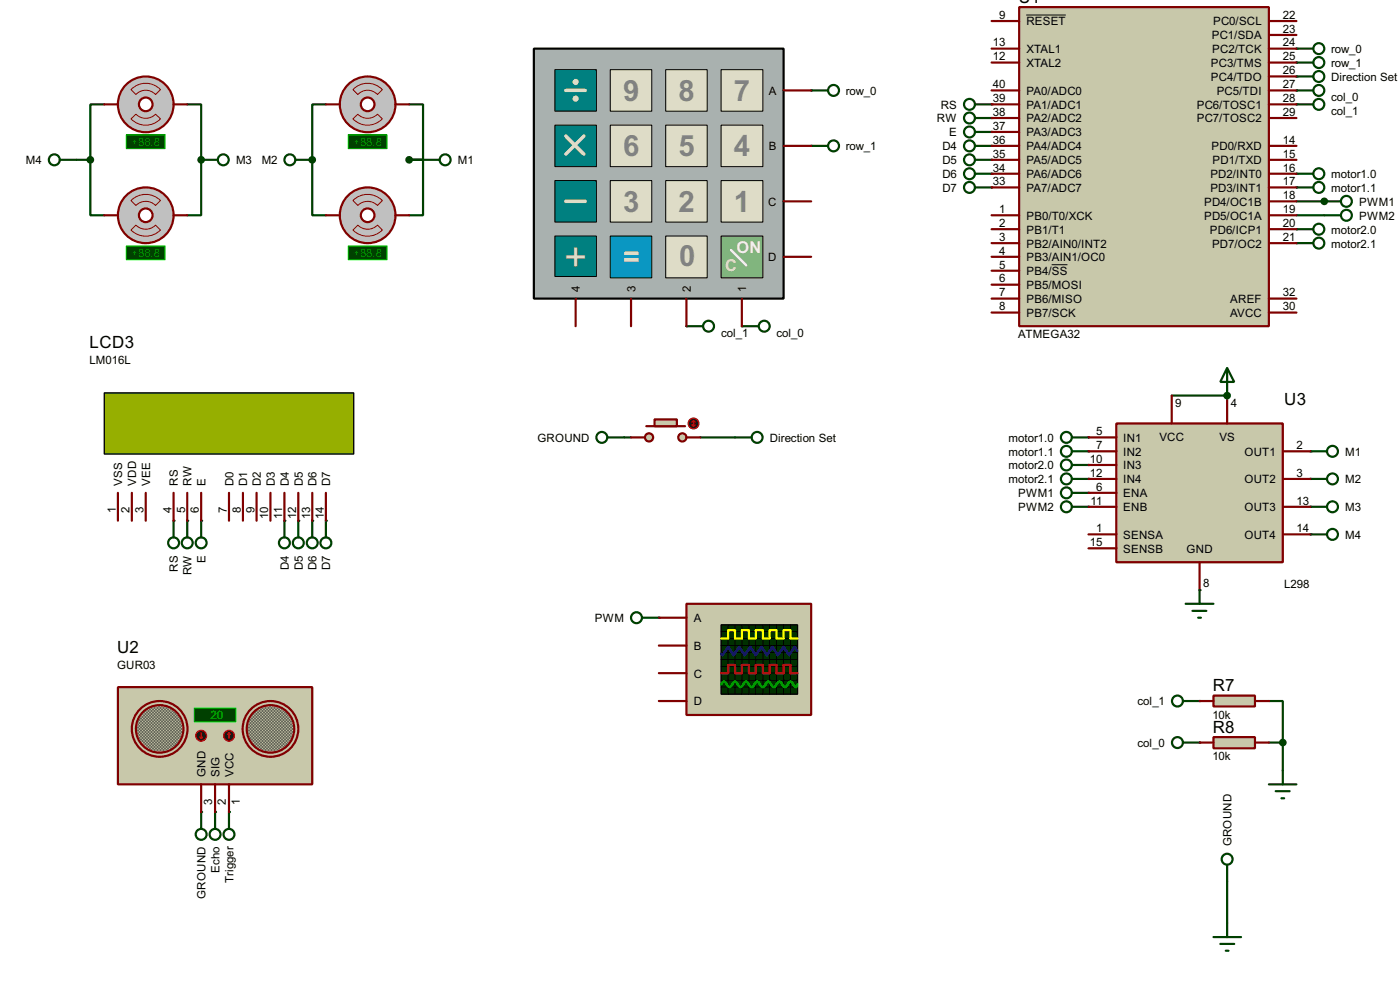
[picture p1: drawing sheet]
<svg xmlns="http://www.w3.org/2000/svg" width="256mm" height="180mm" viewBox="0 0 256 180" stroke-linecap="round" stroke-linejoin="round" font-family="sans-serif">
<path d="M59.7 19.1h-2.5v20.3h2.5M128.3 80.1h6.4" fill="none" stroke="#004000" stroke-width=".4"/>
<circle cx="57.2" cy="29.3" r=".2" fill="#004000"/>
<path d="M34.3 19.1h2.6v20.3h-2.6M75 19.1h2.5v10.2h-2.5M75 29.3h2.5v10.1h-2.5M75 29.3h2.5" fill="none" stroke="#004000" stroke-width=".4"/>
<circle cx="36.9" cy="29.3" r=".2" fill="#004000"/>
<path d="M19.1 19.1h-2.5v10.2M14 29.3h2.6M16.6 29.3v10.1h2.5M114.4 80.1h1.2M224.8 161.3v7.7" fill="none" stroke="#004000" stroke-width=".4"/>
<g fill="#004000">
<circle cx="120.7" cy="113.1" r=".2"/>
<circle cx="59.7" cy="95.3" r=".2"/>
<circle cx="57.2" cy="95.3" r=".2"/>
<circle cx="54.7" cy="95.3" r=".2"/>
<circle cx="52.1" cy="95.3" r=".2"/>
<circle cx="36.9" cy="95.3" r=".2"/>
<circle cx="34.3" cy="95.3" r=".2"/>
<circle cx="31.8" cy="95.3" r=".2"/>
<circle cx="148.6" cy="16.6" r=".2"/>
<circle cx="148.6" cy="26.7" r=".2"/>
<circle cx="135.9" cy="59.7" r=".2"/>
<circle cx="125.8" cy="59.7" r=".2"/>
</g>
<path d="M235 135.9v5.1" fill="none" stroke="#004000" stroke-width=".4"/>
<circle cx="219.8" cy="128.3" r=".2" fill="#004000"/>
<path d="M232.5 128.3h2.5v7.6" fill="none" stroke="#004000" stroke-width=".4"/>
<circle cx="219.8" cy="135.9" r=".2" fill="#004000"/>
<path d="M232.5 135.9h2.5" fill="none" stroke="#004000" stroke-width=".4"/>
<g fill="#004000">
<circle cx="242.6" cy="36.9" r=".2"/>
<circle cx="237.5" cy="31.8" r=".2"/>
<circle cx="237.5" cy="34.3" r=".2"/>
</g>
<path d="M237.5 36.9h5.1M237.5 39.4h5.1" fill="none" stroke="#004000" stroke-width=".4"/>
<g fill="#004000">
<circle cx="237.5" cy="42" r=".2"/>
<circle cx="237.5" cy="44.5" r=".2"/>
<circle cx="237.5" cy="8.9" r=".2"/>
<circle cx="237.5" cy="11.5" r=".2"/>
<circle cx="237.5" cy="14" r=".2"/>
<circle cx="237.5" cy="16.6" r=".2"/>
<circle cx="237.5" cy="19.1" r=".2"/>
<circle cx="181.7" cy="34.3" r=".2"/>
<circle cx="181.7" cy="31.8" r=".2"/>
<circle cx="181.7" cy="29.3" r=".2"/>
<circle cx="181.7" cy="26.7" r=".2"/>
<circle cx="181.7" cy="24.2" r=".2"/>
<circle cx="181.7" cy="21.6" r=".2"/>
<circle cx="181.7" cy="19.1" r=".2"/>
<circle cx="199.4" cy="80.1" r=".2"/>
<circle cx="199.4" cy="82.6" r=".2"/>
<circle cx="199.4" cy="90.2" r=".2"/>
<circle cx="240.1" cy="82.6" r=".2"/>
<circle cx="240.1" cy="87.7" r=".2"/>
<circle cx="199.4" cy="92.8" r=".2"/>
<circle cx="240.1" cy="92.8" r=".2"/>
<circle cx="240.1" cy="97.8" r=".2"/>
<circle cx="199.4" cy="85.1" r=".2"/>
<circle cx="199.4" cy="87.7" r=".2"/>
<circle cx="224.8" cy="72.4" r=".2"/>
</g>
<path d="M214.7 72.4h10.1" fill="none" stroke="#004000" stroke-width=".4"/>
<g fill="#004000">
<circle cx="219.8" cy="108" r=".2"/>
<circle cx="42" cy="148.6" r=".2"/>
<circle cx="36.9" cy="148.6" r=".2"/>
<circle cx="39.4" cy="148.6" r=".2"/>
</g>
<path d="M222.3 171.5h5.1M223.6 172.8h2.5M224.6 174h.5M224.8 169v2.5" fill="none" stroke="#004000" stroke-width=".4"/>
<g fill="#c8c8aa" stroke="#800000" stroke-width=".4">
<circle cx="125" cy="80.1" r=".75"/>
<circle cx="118.9" cy="80.1" r=".75"/>
</g>
<path d="M118.4 78h7.1" fill="none" stroke="#800000" stroke-width=".4"/>
<path d="M119.9 76.8h4.1v1.2h-4.1z" fill="#c8c8aa" stroke="#800000" stroke-width=".4"/>
<path d="M115.6 80.1h2.6M125.8 80.1h2.5" fill="none" stroke="#800000" stroke-width=".4"/>
<circle cx="127" cy="77.5" r="1" fill="#400000" stroke="#f00" stroke-width=".2"/>
<path d="M126.8 77.8l.3 .2M127.1 77v1M127.1 77l-.3 .3M127.1 77l.2 .3M127.3 77.8l-.2 .2" fill="none" stroke="#f00" stroke-width=".2"/>
<g fill="none" stroke="#004000" stroke-width=".4">
<path d="M134.7 80.1h3"/>
<circle cx="138.7" cy="80.1" r="1"/>
</g>
<path d="M63.8 24.7h7.1v2.5h-7.1z" fill="#004000" stroke="#0f0" stroke-width=".2"/>
<circle cx="67.3" cy="19.1" r="5.1" fill="#c0c0c0" stroke="#800000" stroke-width=".4"/>
<path d="M64.7 16.4a3.7 3.7 0 0 1 5.4 0l-.9 .9a2.45 2.45 0 0 0-3.6 0zM64.7 21.8l.9-.9a2.54 2.54 0 0 0 3.6 0l.9 .9a3.7 3.7 0 0 1-5.4 0z" fill="none" stroke="#800000" stroke-width=".18"/>
<circle cx="67.3" cy="19.1" r="1.25" fill="#feffff" stroke="#800000" stroke-width=".4"/>
<path d="M59.7 19.1h2.6M72.4 19.1h2.6" fill="none" stroke="#800000" stroke-width=".4"/>
<path d="M63.8 45h7.1v2.6h-7.1z" fill="#004000" stroke="#0f0" stroke-width=".2"/>
<circle cx="67.3" cy="39.4" r="5.1" fill="#c0c0c0" stroke="#800000" stroke-width=".4"/>
<path d="M64.7 36.7a3.8 3.8 0 0 1 5.4 0l-.9 .9a2.54 2.54 0 0 0-3.6 0zM64.7 42.1l.9-.9a2.54 2.54 0 0 0 3.6 0l.9 .9a3.8 3.8 0 0 1-5.4 0z" fill="none" stroke="#800000" stroke-width=".18"/>
<circle cx="67.3" cy="39.4" r="1.25" fill="#feffff" stroke="#800000" stroke-width=".4"/>
<path d="M59.7 39.4h2.6M72.4 39.4h2.6" fill="none" stroke="#800000" stroke-width=".4"/>
<path d="M23.2 24.7h7.1v2.5h-7.1z" fill="#004000" stroke="#0f0" stroke-width=".2"/>
<circle cx="26.7" cy="19.1" r="5.1" fill="#c0c0c0" stroke="#800000" stroke-width=".4"/>
<path d="M24 16.4a3.7 3.7 0 0 1 5.4 0l-.9 .9a2.45 2.45 0 0 0-3.6 0zM24 21.8l.9-.9a2.54 2.54 0 0 0 3.6 0l.9 .9a3.7 3.7 0 0 1-5.4 0z" fill="none" stroke="#800000" stroke-width=".18"/>
<circle cx="26.7" cy="19.1" r="1.25" fill="#feffff" stroke="#800000" stroke-width=".4"/>
<path d="M19.1 19.1h2.5M31.8 19.1h2.5" fill="none" stroke="#800000" stroke-width=".4"/>
<path d="M23.2 45h7.1v2.6h-7.1z" fill="#004000" stroke="#0f0" stroke-width=".2"/>
<circle cx="26.7" cy="39.4" r="5.1" fill="#c0c0c0" stroke="#800000" stroke-width=".4"/>
<path d="M24 36.7a3.8 3.8 0 0 1 5.4 0l-.9 .9a2.54 2.54 0 0 0-3.6 0zM24 42.1l.9-.9a2.54 2.54 0 0 0 3.6 0l.9 .9a3.8 3.8 0 0 1-5.4 0z" fill="none" stroke="#800000" stroke-width=".18"/>
<circle cx="26.7" cy="39.4" r="1.25" fill="#feffff" stroke="#800000" stroke-width=".4"/>
<path d="M19.1 39.4h2.5M31.8 39.4h2.5" fill="none" stroke="#800000" stroke-width=".4"/>
<g fill="none" stroke="#004000" stroke-width=".4">
<path d="M11 29.3h3M36.9 29.3h3M54.2 29.3h3M77.5 29.3h3.1M111.3 80.1h3.1M117.7 113.1h3M224.8 158.3v3"/>
<circle cx="9.9" cy="29.3" r="1"/>
<circle cx="40.9" cy="29.3" r="1"/>
<circle cx="53.1" cy="29.3" r="1"/>
<circle cx="81.5" cy="29.3" r="1"/>
<circle cx="110.2" cy="80.1" r="1"/>
<circle cx="116.6" cy="113.1" r="1"/>
<circle cx="224.8" cy="157.3" r="1"/>
</g>
<g fill="#004000" stroke="#004000" stroke-width=".4">
<circle cx="57.2" cy="29.3" r=".5"/>
<circle cx="74.9" cy="29.3" r=".5"/>
<circle cx="36.8" cy="29.3" r=".5"/>
<circle cx="16.5" cy="29.3" r=".5"/>
</g>
<path d="M125.8 110.5h22.8v20.4h-22.8z" fill="#c8c8aa" stroke="#800000" stroke-width=".4"/>
<path d="M132.1 114.4h14v12.7h-14z" fill="#003000" stroke="#000" stroke-width=".25"/>
<g fill="none" stroke="#000" stroke-width=".18">
<path d="M132.1 118.2h14M132.1 115.6h14M132.1 116.9h14M132.1 119.4h14M133.4 114.4v12.7M134.7 114.4v12.7M135.9 114.4v12.7M137.2 114.4v12.7M138.5 114.4v12.7M139.8 114.4v12.7M141 114.4v12.7M142.3 114.4v12.7"/>
<path d="M143.6 114.4v12.7M144.8 114.4v12.7M132.1 122h14M132.1 123.2h14M132.1 124.5h14M132.1 125.8h14M132.1 120.7h14"/>
</g>
<path d="M132.1 116.9h1.3v-1.5h1.3v1.5h1.2v-1.5h1.3v1.5h1.3v-1.5h1.3v1.5h1.2v-1.5h1.3v1.5h1.3v-1.5h1.2v1.5h1.3" fill="none" stroke="#ff0" stroke-width=".4"/>
<path d="M132.1 123.2h1.3v-1.5h1.3v1.5h1.2v-1.5h1.3v1.5h1.3v-1.5h1.3v1.5h1.2v-1.5h1.3v1.5h1.3v-1.5h1.2v1.5h1.3" fill="none" stroke="#f00" stroke-width=".4"/>
<path d="M146.1 119.2l-.5-.8-1 1.5-1-1.5-1.1 1.5-1-1.5-1 1.5-1-1.5-1 1.5-1-1.5-1 1.5-1.1-1.5-1 1.5-1-1.5-1 1.5-.3-.2" fill="none" stroke="#00f" stroke-width=".4"/>
<path d="M132.1 125.3l.3-.4a.6 .6 0 0 1 .8 .5l.5 .4 .2-.2 .5-.7 .3-.1 .2 .1 .5 .7 .3 .2 .2-.2 .3-.3a.54 .54 0 0 1 .7-.4l.5 .7 .3 .2 .3-.2 .5-.7 .2-.1 .3 .1 .2 .4a.54 .54 0 0 0 .8 .3l.5-.7 .3-.1 .2 .1 .5 .7 .3 .2 .2-.2 .3-.3a.54 .54 0 0 1 .7-.4l.5 .7 .3 .2 .3-.2 .4-.7 .3-.1 .3 .1 .5 .7 .3 .2 .2-.5" fill="none" stroke="#0f0" stroke-width=".4"/>
<path d="M120.7 113.1h5.1M120.7 118.2h5.1M120.7 123.2h5.1M120.7 128.3h5.1" fill="none" stroke="#800000" stroke-width=".4"/>
<g fill="none" stroke="#004000" stroke-width=".4">
<path d="M31.8 95.3v3.1M34.3 95.3v3.1M36.9 95.3v3.1M52.1 95.3v3.1M54.7 95.3v3.1M57.2 95.3v3.1M59.7 95.3v3.1"/>
<circle cx="31.8" cy="99.4" r="1"/>
<circle cx="34.3" cy="99.4" r="1"/>
<circle cx="36.8" cy="99.4" r="1"/>
<circle cx="52.1" cy="99.4" r="1"/>
<circle cx="54.6" cy="99.4" r="1"/>
<circle cx="57.2" cy="99.4" r="1"/>
<circle cx="59.7" cy="99.4" r="1"/>
</g>
<path d="M19.1 71.9h45.7v11.2h-45.7z" fill="#96af00" stroke="#000" stroke-width=".25"/>
<g fill="none" stroke="#800000" stroke-width=".4">
<path d="M21.6 90.2v5.1M24.2 90.2v5.1M26.7 90.2v5.1M31.8 90.2v5.1M34.3 90.2v5.1M36.9 90.2v5.1M42 90.2v5.1M44.5 90.2v5.1M47 90.2v5.1M49.6 90.2v5.1M52.1 90.2v5.1M54.7 90.2v5.1"/>
<path d="M57.2 90.2v5.1M59.7 90.2v5.1"/>
</g>
<g fill="none" stroke="#004000" stroke-width=".4">
<path d="M148.6 16.6h3.1M178.6 19.1h3.1M237.5 14h3.1M148.6 26.7h3.1M178.6 34.3h3.1M178.6 31.8h3.1M178.6 29.3h3.1M178.6 26.7h3.1M178.6 21.6h3.1M178.6 24.2h3.1M237.5 34.3h3.1M125.8 59.7h3"/>
<path d="M135.9 59.7h3.1M237.5 42h3.1M237.5 44.5h3.1"/>
<circle cx="152.7" cy="16.6" r="1"/>
<circle cx="177.6" cy="19.1" r="1"/>
<circle cx="241.6" cy="14" r="1"/>
<circle cx="152.7" cy="26.7" r="1"/>
<circle cx="177.6" cy="26.7" r="1"/>
<circle cx="177.6" cy="29.3" r="1"/>
<circle cx="177.6" cy="31.8" r="1"/>
<circle cx="177.6" cy="34.3" r="1"/>
<circle cx="177.6" cy="21.6" r="1"/>
<circle cx="177.6" cy="24.2" r="1"/>
<circle cx="241.6" cy="34.3" r="1"/>
<circle cx="129.8" cy="59.7" r="1"/>
<circle cx="140" cy="59.7" r="1"/>
<circle cx="241.6" cy="44.5" r="1"/>
<circle cx="241.6" cy="42" r="1"/>
</g>
<path d="M97.8 8.9h45.8v45.8h-45.8z" fill="#a9b1af" stroke="#000" stroke-width=".4"/>
<g fill="#dedcc7" stroke="#000" stroke-width=".18">
<path d="M132.1 12.8h7.7v7.6h-7.7z"/>
<path d="M122 12.8h7.6v7.6h-7.6z"/>
<path d="M111.8 12.8h7.6v7.6h-7.6z"/>
</g>
<path d="M101.7 12.8h7.6v7.6h-7.6z" fill="#008080" stroke="#000" stroke-width=".18"/>
<g fill="#dedcc7" stroke="#000" stroke-width=".18">
<path d="M132.1 22.9h7.7v7.6h-7.7z"/>
<path d="M122 22.9h7.6v7.6h-7.6z"/>
<path d="M111.8 22.9h7.6v7.6h-7.6z"/>
</g>
<path d="M101.7 22.9h7.6v7.6h-7.6z" fill="#008080" stroke="#000" stroke-width=".18"/>
<g fill="#dedcc7" stroke="#000" stroke-width=".18">
<path d="M132.1 33.1h7.7v7.6h-7.7z"/>
<path d="M122 33.1h7.6v7.6h-7.6z"/>
<path d="M111.8 33.1h7.6v7.6h-7.6z"/>
</g>
<path d="M111.8 43.2h7.6v7.7h-7.6z" fill="#0197c9" stroke="#000" stroke-width=".18"/>
<path d="M101.7 33.1h7.6v7.6h-7.6z" fill="#008080" stroke="#000" stroke-width=".18"/>
<path d="M103.7 16.6h3.5M103.7 36.9h3.5M103.7 24.9l3.3 3.3" fill="none" stroke="#dedcc7" stroke-width=".65"/>
<g fill="#c8c8aa" stroke="#dedcc7" stroke-width=".65">
<circle cx="105.5" cy="15" r=".25"/>
<circle cx="105.5" cy="18.1" r=".25"/>
</g>
<path d="M101.7 43.2h7.6v7.4h-7.6z" fill="#008080" stroke="#000" stroke-width=".18"/>
<path d="M107 24.9l-3.3 3.3" fill="none" stroke="#dedcc7" stroke-width=".65"/>
<path d="M132.1 43.2h7.7v7.7h-7.7z" fill="#81b57d" stroke="#000" stroke-width=".18"/>
<path d="M133.9 45.8l2.8 2.8" fill="none" stroke="#fafbdb" stroke-width=".45"/>
<path d="M122 43.2h7.6v7.7h-7.6z" fill="#dedcc7" stroke="#000" stroke-width=".18"/>
<path d="M143.6 16.6h5M143.6 26.7h5M143.6 36.9h5M105.5 54.7v5M115.6 54.7v5M125.8 54.7v5M135.9 54.7v5M143.6 47h5" fill="none" stroke="#800000" stroke-width=".4"/>
<g fill="none" stroke="#004000" stroke-width=".4">
<path d="M237.5 8.9h3.1M237.5 11.5h3.1M237.5 16.6h3.1M237.5 19.1h3.1M237.5 31.8h3.1M216.7 128.3h3.1M232.5 143.6h5M233.7 144.8h2.6M234.8 146.1h.5M235 141v2.6"/>
<circle cx="241.6" cy="11.5" r="1"/>
<circle cx="241.6" cy="8.9" r="1"/>
<circle cx="241.6" cy="19.1" r="1"/>
<circle cx="241.6" cy="16.6" r="1"/>
<circle cx="241.6" cy="31.8" r="1"/>
<circle cx="215.7" cy="128.3" r="1"/>
</g>
<circle cx="235" cy="135.9" r=".5" fill="#004000" stroke="#004000" stroke-width=".4"/>
<path d="M222.3 127.3h7.6v2h-7.6z" fill="#c8c8aa" stroke="#800000" stroke-width=".4"/>
<path d="M219.8 128.3h2.5M229.9 128.3h2.6" fill="none" stroke="#800000" stroke-width=".4"/>
<g fill="none" stroke="#004000" stroke-width=".4">
<path d="M216.7 135.9h3.1"/>
<circle cx="215.7" cy="135.9" r="1"/>
</g>
<path d="M222.3 134.9h7.6v2.1h-7.6z" fill="#c8c8aa" stroke="#800000" stroke-width=".4"/>
<path d="M219.8 135.9h2.5M229.9 135.9h2.6" fill="none" stroke="#800000" stroke-width=".4"/>
<g fill="none" stroke="#004000" stroke-width=".4">
<path d="M242.6 36.9h3.1M242.6 39.4h3.1"/>
<circle cx="246.6" cy="39.4" r="1"/>
<circle cx="246.6" cy="36.9" r="1"/>
</g>
<circle cx="242.6" cy="36.9" r=".5" fill="#004000" stroke="#004000" stroke-width=".4"/>
<path d="M186.7 1.3h45.8v58.4h-45.8z" fill="#c8c8aa" stroke="#800000" stroke-width=".4"/>
<g fill="none" stroke="#800000" stroke-width=".4">
<path d="M181.7 3.9h5M181.7 11.5h5M181.7 8.9h5M181.7 16.6h5M181.7 19.1h5M232.5 3.9h5M232.5 11.5h5M232.5 8.9h5M232.5 6.4h5M232.5 14h5M232.5 16.6h5M232.5 19.1h5"/>
<path d="M181.7 39.4h5M181.7 26.7h5M181.7 29.3h5M181.7 31.8h5M181.7 34.3h5M181.7 21.6h5M181.7 24.2h5M232.5 39.4h5M232.5 26.7h5M232.5 29.3h5M232.5 31.8h5M232.5 34.3h5"/>
<path d="M232.5 36.9h5M232.5 21.6h5M181.7 42h5M181.7 44.5h5M181.7 47h5M181.7 49.6h5M181.7 52.1h5M181.7 54.7h5M181.7 57.2h5M232.5 42h5M232.5 44.5h5M232.5 54.7h5"/>
<path d="M232.5 57.2h5"/>
</g>
<path d="M188 2.8h7.3M192.7 48.5h2.9" fill="none" stroke="#000" stroke-width=".18"/>
<g fill="none" stroke="#004000" stroke-width=".4">
<path d="M224.8 67.4l1.3 2.5h-2.5zM224.8 67.4v5M196.4 90.2h3M196.4 92.8h3M196.4 80.1h3M196.4 82.6h3M196.4 85.1h3M196.4 87.7h3M240.1 92.8h3M240.1 82.6h3M240.1 87.7h3M240.1 97.8h3"/>
<circle cx="195.3" cy="90.2" r="1"/>
<circle cx="195.3" cy="92.8" r="1"/>
<circle cx="195.3" cy="82.6" r="1"/>
<circle cx="195.3" cy="80.1" r="1"/>
<circle cx="195.3" cy="87.7" r="1"/>
<circle cx="195.3" cy="85.1" r="1"/>
<circle cx="244.1" cy="92.8" r="1"/>
<circle cx="244.1" cy="87.7" r="1"/>
<circle cx="244.1" cy="97.8" r="1"/>
<circle cx="244.1" cy="82.6" r="1"/>
</g>
<path d="M204.5 77.5h30.5v25.4h-30.5z" fill="#c8c8aa" stroke="#800000" stroke-width=".4"/>
<g fill="none" stroke="#800000" stroke-width=".4">
<path d="M214.7 72.4v5.1M224.8 72.4v5.1M199.4 80.1h5.1M199.4 82.6h5.1M199.4 90.2h5.1M199.4 87.7h5.1M199.4 92.8h5.1M199.4 97.8h5.1M199.4 85.1h5.1M235 82.6h5.1M235 87.7h5.1M235 92.8h5.1"/>
<path d="M235 97.8h5.1M199.4 100.4h5.1M219.8 102.9v5.1"/>
</g>
<circle cx="224.8" cy="72.4" r=".5" fill="#004000" stroke="#004000" stroke-width=".4"/>
<g fill="none" stroke="#004000" stroke-width=".4">
<path d="M217.2 110.5h5.1M218.5 111.8h2.5M219.5 113.1h.5M219.8 108v2.5M36.9 148.6v3.1M39.4 148.6v3.1M42 148.6v3.1"/>
<circle cx="36.8" cy="152.7" r="1"/>
<circle cx="39.4" cy="152.7" r="1"/>
<circle cx="41.9" cy="152.7" r="1"/>
</g>
<path d="M21.6 125.8h35.6v17.8h-35.6z" fill="#c8c8aa" stroke="#800000" stroke-width=".4"/>
<g fill="#c8c8aa" stroke="#800000" stroke-width=".4">
<circle cx="29.2" cy="133.4" r="5.1"/>
<circle cx="49.5" cy="133.4" r="5.1"/>
</g>
<circle cx="29.2" cy="133.4" r="4.4" fill="#c8c8aa"/>
<circle cx="29.2" cy="133.4" r="4.4" fill="#000"/>
<circle cx="29.2" cy="133.4" r="4.4" fill="none" stroke="#c8c8aa" stroke-width=".4"/>
<circle cx="29.2" cy="133.4" r="4.4" fill="none" stroke="#800000" stroke-width=".4"/>
<circle cx="49.5" cy="133.4" r="4.4" fill="#c8c8aa"/>
<circle cx="49.5" cy="133.4" r="4.4" fill="#000"/>
<circle cx="49.5" cy="133.4" r="4.4" fill="none" stroke="#c8c8aa" stroke-width=".4"/>
<circle cx="49.5" cy="133.4" r="4.4" fill="none" stroke="#800000" stroke-width=".4"/>
<path d="M35.6 129.6h7.6v2.5h-7.6z" fill="#004000" stroke="#0f0" stroke-width=".2"/>
<path d="M36.9 143.6v5M39.4 143.6v5M42 143.6v5" fill="none" stroke="#800000" stroke-width=".4"/>
<circle cx="41.9" cy="134.7" r="1" fill="#400000" stroke="#f00" stroke-width=".2"/>
<path d="M42 134.2l-.3 .2M42 134.2l.2 .2M42 134.2v1" fill="none" stroke="#f00" stroke-width=".2"/>
<circle cx="36.8" cy="134.7" r="1" fill="#400000" stroke="#f00" stroke-width=".2"/>
<path d="M36.6 134.9l.3 .3M36.9 134.2v1M37.1 134.9l-.2 .3" fill="none" stroke="#f00" stroke-width=".2"/>
<text font-size="8.2" x="103.4" y="49.6">+</text>
<g font-size="6" fill="#808080">
<text x="114.2" y="18.5">9</text>
<text x="124.3" y="18.5">8</text>
<text x="134.5" y="18.5">7</text>
<text x="114.2" y="28.6">6</text>
<text x="124.3" y="28.6">5</text>
<text x="134.5" y="28.6">4</text>
<text x="114.2" y="38.8">3</text>
<text x="124.3" y="38.8">2</text>
<text x="134.5" y="38.8">1</text>
<text x="124.4" y="48.6">0</text>
</g>
<text font-size="6" fill="#dedcc7" x="114.1" y="48.9">=</text>
<g font-size="3.5">
<text x="186.6" y=".5">U1</text>
<text x="16.4" y="63.7">LCD3</text>
<text x="235.3" y="74.1">U3</text>
<text x="21.5" y="119.6">U2</text>
<text x="222.2" y="126.5">R7</text>
<text x="222.2" y="134.1">R8</text>
</g>
<text font-size="3.4" fill="#fafbdb" x="135" y="46.4">ON</text>
<text font-size="3.4" fill="#eff2c4" x="132.9" y="49.7">C</text>
<g font-size="2.4">
<text x="183.1" y="3.5">9</text>
<text x="188" y="4.6">RESET</text>
<text x="222.2" y="4.6">PC0/SCL</text>
<text x="235" y="3.5">22</text>
<text x="235" y="6">23</text>
<text x="181.9" y="11.1">12</text>
<text x="181.9" y="8.5">13</text>
<text x="188" y="9.7">XTAL1</text>
<text x="222" y="7.2">PC1/SDA</text>
<text x="222.1" y="9.7">PC2/TCK</text>
<text x="235" y="8.5">24</text>
<text x="235" y="11.1">25</text>
<text x="243.9" y="9.7">row_0</text>
<text x="140.8" y="17.3">A</text>
<text x="155" y="17.3">row_0</text>
<text x="181.9" y="16.2">40</text>
<text x="188" y="12.3">XTAL2</text>
<text x="188" y="17.3">PA0/ADC0</text>
<text x="221.8" y="12.3">PC3/TMS</text>
<text x="221.8" y="14.8">PC4/TDO</text>
<text x="222.9" y="17.3">PC5/TDI</text>
<text x="235" y="13.6">26</text>
<text x="235" y="16.2">27</text>
<text x="243.9" y="12.3">row_1</text>
<text x="243.9" y="14.8">Direction Set</text>
<text x="171.6" y="22.4">RW</text>
<text x="172.3" y="19.9">RS</text>
<text x="181.9" y="23.8">37</text>
<text x="181.9" y="21.2">38</text>
<text x="181.9" y="18.7">39</text>
<text x="188" y="22.4">PA2/ADC2</text>
<text x="188" y="19.9">PA1/ADC1</text>
<text x="219.2" y="19.9">PC6/TOSC1</text>
<text x="219.2" y="22.4">PC7/TOSC2</text>
<text x="235" y="18.7">28</text>
<text x="235" y="21.2">29</text>
<text x="243.9" y="18.5">col_0</text>
<text x="243.9" y="21.1">col_1</text>
<text x="140.8" y="27.5">B</text>
<text x="155" y="27.5">row_1</text>
<text x="172.6" y="27.5">D4</text>
<text x="173.9" y="25">E</text>
<text x="181.9" y="28.9">35</text>
<text x="181.9" y="26.3">36</text>
<text x="188" y="27.5">PA4/ADC4</text>
<text x="188" y="25">PA3/ADC3</text>
<text x="221.9" y="27.5">PD0/RXD</text>
<text x="235" y="26.3">14</text>
<text x="235" y="28.9">15</text>
<text x="4.7" y="30">M4</text>
<text x="43.2" y="30">M3</text>
<text x="47.9" y="30">M2</text>
<text x="83.9" y="30">M1</text>
<text x="172.6" y="32.6">D6</text>
<text x="172.6" y="30">D5</text>
<text x="172.6" y="35.1">D7</text>
<text x="181.9" y="33.9">33</text>
<text x="181.9" y="31.4">34</text>
<text x="188" y="35.1">PA7/ADC7</text>
<text x="188" y="32.6">PA6/ADC6</text>
<text x="188" y="30">PA5/ADC5</text>
<text x="221.7" y="32.6">PD2/INT0</text>
<text x="221.7" y="35.1">PD3/INT1</text>
<text x="222.1" y="30">PD1/TXD</text>
<text x="235" y="31.4">16</text>
<text x="235" y="33.9">17</text>
<text x="243.9" y="35.1">motor1.1</text>
<text x="243.9" y="32.6">motor1.0</text>
<text x="140.7" y="37.7">C</text>
<text x="183.1" y="39">1</text>
<text x="183.1" y="41.6">2</text>
<text x="188" y="40.2">PB0/T0/XCK</text>
<text x="220.6" y="37.7">PD4/OC1B</text>
<text x="220.6" y="40.2">PD5/OC1A</text>
<text x="235" y="36.5">18</text>
<text x="235" y="39">19</text>
<text x="235" y="41.6">20</text>
<text x="249" y="37.7">PWM1</text>
<text x="249" y="40.2">PWM2</text>
<text x="140.7" y="47.8">D</text>
<text x="183.1" y="44.1">3</text>
<text x="183.1" y="46.6">4</text>
<text x="188" y="42.7">PB1/T1</text>
<text x="188" y="45.3">PB2/AIN0/INT2</text>
<text x="188" y="47.8">PB3/AIN1/OC0</text>
<text x="221.6" y="42.7">PD6/ICP1</text>
<text x="222" y="45.3">PD7/OC2</text>
<text x="235" y="44.1">21</text>
<text x="243.9" y="42.7">motor2.0</text>
<text x="243.9" y="45.3">motor2.1</text>
<text x="106.2" y="53.4" transform="rotate(-90 106.2 53.4)">4</text>
<text x="116.4" y="53.4" transform="rotate(-90 116.4 53.4)">3</text>
<text x="126.6" y="53.4" transform="rotate(-90 126.6 53.4)">2</text>
<text x="136.7" y="53.3" transform="rotate(-90 136.7 53.3)">1</text>
<text x="183.1" y="49.2">5</text>
<text x="183.1" y="51.7">6</text>
<text x="188" y="50.4">PB4/SS</text>
<text x="188" y="52.9">PB5/MOSI</text>
<text x="183.1" y="54.3">7</text>
<text x="183.1" y="56.8">8</text>
<text x="188" y="55.4">PB6/MISO</text>
<text x="188" y="58">PB7/SCK</text>
<text x="225.3" y="58">AVCC</text>
<text x="225.4" y="55.4">AREF</text>
<text x="235" y="54.3">32</text>
<text x="235" y="56.8">30</text>
<text x="132.1" y="61.7">col_1</text>
<text x="142.3" y="61.7">col_0</text>
<text x="186.5" y="61.9">ATMEGA32</text>
<text x="16.4" y="66.6">LM016L</text>
<text x="215.3" y="74.6">9</text>
<text x="225.5" y="74.6">4</text>
<text x="98.4" y="80.8">GROUND</text>
<text x="141" y="80.8">Direction Set</text>
<text x="184.8" y="80.8">motor1.0</text>
<text x="184.8" y="83.4">motor1.1</text>
<text x="200.8" y="79.7">5</text>
<text x="200.8" y="82.2">7</text>
<text x="205.8" y="80.8">IN1</text>
<text x="205.8" y="83.4">IN2</text>
<text x="212.4" y="80.8">VCC</text>
<text x="223.4" y="80.8">VS</text>
<text x="228" y="83.4">OUT1</text>
<text x="237.5" y="82.2">2</text>
<text x="246.4" y="83.4">M1</text>
<text x="22.4" y="88.9" transform="rotate(-90 22.4 88.9)">VSS</text>
<text x="25" y="88.9" transform="rotate(-90 25 88.9)">VDD</text>
<text x="27.5" y="88.9" transform="rotate(-90 27.5 88.9)">VEE</text>
<text x="32.6" y="88.9" transform="rotate(-90 32.6 88.9)">RS</text>
<text x="35.1" y="88.9" transform="rotate(-90 35.1 88.9)">RW</text>
<text x="37.7" y="88.9" transform="rotate(-90 37.7 88.9)">E</text>
<text x="42.8" y="88.9" transform="rotate(-90 42.8 88.9)">D0</text>
<text x="45.3" y="88.9" transform="rotate(-90 45.3 88.9)">D1</text>
<text x="47.8" y="88.9" transform="rotate(-90 47.8 88.9)">D2</text>
<text x="50.4" y="88.9" transform="rotate(-90 50.4 88.9)">D3</text>
<text x="52.9" y="88.9" transform="rotate(-90 52.9 88.9)">D4</text>
<text x="55.5" y="88.9" transform="rotate(-90 55.5 88.9)">D5</text>
<text x="58" y="88.9" transform="rotate(-90 58 88.9)">D6</text>
<text x="60.5" y="88.9" transform="rotate(-90 60.5 88.9)">D7</text>
<text x="184.8" y="85.9">motor2.0</text>
<text x="184.8" y="88.5">motor2.1</text>
<text x="199.7" y="84.7">10</text>
<text x="199.7" y="87.3">12</text>
<text x="200.8" y="89.8">6</text>
<text x="205.8" y="85.9">IN3</text>
<text x="205.8" y="88.5">IN4</text>
<text x="228" y="88.5">OUT2</text>
<text x="237.5" y="87.3">3</text>
<text x="246.4" y="88.5">M2</text>
<text x="21.2" y="93.9" transform="rotate(-90 21.2 93.9)">1</text>
<text x="23.8" y="93.9" transform="rotate(-90 23.8 93.9)">2</text>
<text x="26.3" y="93.9" transform="rotate(-90 26.3 93.9)">3</text>
<text x="31.4" y="93.9" transform="rotate(-90 31.4 93.9)">4</text>
<text x="33.9" y="93.9" transform="rotate(-90 33.9 93.9)">5</text>
<text x="36.5" y="93.9" transform="rotate(-90 36.5 93.9)">6</text>
<text x="41.6" y="93.9" transform="rotate(-90 41.6 93.9)">7</text>
<text x="44.1" y="93.9" transform="rotate(-90 44.1 93.9)">8</text>
<text x="46.6" y="93.9" transform="rotate(-90 46.6 93.9)">9</text>
<text x="49.1" y="95.1" transform="rotate(-90 49.1 95.1)">10</text>
<text x="51.7" y="94.9" transform="rotate(-90 51.7 94.9)">11</text>
<text x="54.2" y="95.1" transform="rotate(-90 54.2 95.1)">12</text>
<text x="56.8" y="95.1" transform="rotate(-90 56.8 95.1)">13</text>
<text x="59.3" y="95.1" transform="rotate(-90 59.3 95.1)">14</text>
<text x="186.5" y="91">PWM1</text>
<text x="186.5" y="93.6">PWM2</text>
<text x="199.8" y="92.4">11</text>
<text x="205.8" y="91">ENA</text>
<text x="205.8" y="93.6">ENB</text>
<text x="228" y="93.6">OUT3</text>
<text x="237.5" y="92.4">13</text>
<text x="246.4" y="93.6">M3</text>
<text x="199.7" y="100">15</text>
<text x="200.8" y="97.4">1</text>
<text x="205.8" y="98.6">SENSA</text>
<text x="205.8" y="101.2">SENSB</text>
<text x="217.4" y="101.2">GND</text>
<text x="228" y="98.6">OUT4</text>
<text x="237.5" y="97.4">14</text>
<text x="246.4" y="98.6">M4</text>
<text x="32.6" y="104.6" transform="rotate(-90 32.6 104.6)">RS</text>
<text x="35.1" y="105.3" transform="rotate(-90 35.1 105.3)">RW</text>
<text x="37.7" y="103.1" transform="rotate(-90 37.7 103.1)">E</text>
<text x="52.9" y="104.3" transform="rotate(-90 52.9 104.3)">D4</text>
<text x="55.5" y="104.3" transform="rotate(-90 55.5 104.3)">D5</text>
<text x="58" y="104.3" transform="rotate(-90 58 104.3)">D6</text>
<text x="60.5" y="104.3" transform="rotate(-90 60.5 104.3)">D7</text>
<text x="220.4" y="107.5">8</text>
<text x="235.2" y="107.7">L298</text>
<text x="109" y="113.9">PWM</text>
<text x="127.1" y="113.9">A</text>
<text x="127.1" y="119">B</text>
<text x="21.4" y="122.5">GUR03</text>
<text x="127.1" y="124">C</text>
<text x="127.1" y="129.1">D</text>
<text x="208.4" y="129.1">col_1</text>
<text x="222.1" y="131.5">10k</text>
<text x="208.4" y="136.7">col_0</text>
<text x="37.7" y="142.2" transform="rotate(-90 37.7 142.2)">GND</text>
<text x="40.2" y="142.2" transform="rotate(-90 40.2 142.2)">SIG</text>
<text x="42.7" y="142.2" transform="rotate(-90 42.7 142.2)">VCC</text>
<text x="222.1" y="139.2">10k</text>
<text x="38.8" y="147.3" transform="rotate(-90 38.8 147.3)">3</text>
<text x="41.4" y="147.3" transform="rotate(-90 41.4 147.3)">2</text>
<text x="43.9" y="147.2" transform="rotate(-90 43.9 147.2)">1</text>
<text x="225.6" y="154.9" transform="rotate(-90 225.6 154.9)">GROUND</text>
<text x="40.2" y="159.7" transform="rotate(-90 40.2 159.7)">Echo</text>
<text x="42.8" y="161.6" transform="rotate(-90 42.8 161.6)">Trigger</text>
<text x="37.7" y="164.5" transform="rotate(-90 37.7 164.5)">GROUND</text>
</g>
<g font-size="2.4" fill="#008000">
<text x="24.1" y="26.8">+88.8</text>
<text x="64.7" y="26.8">+88.8</text>
<text x="24.1" y="47.1">+88.8</text>
<text x="64.7" y="47.1">+88.8</text>
</g>
<text font-size="2.4" fill="#0f0" x="38.6" y="131.7">20</text>
</svg>
